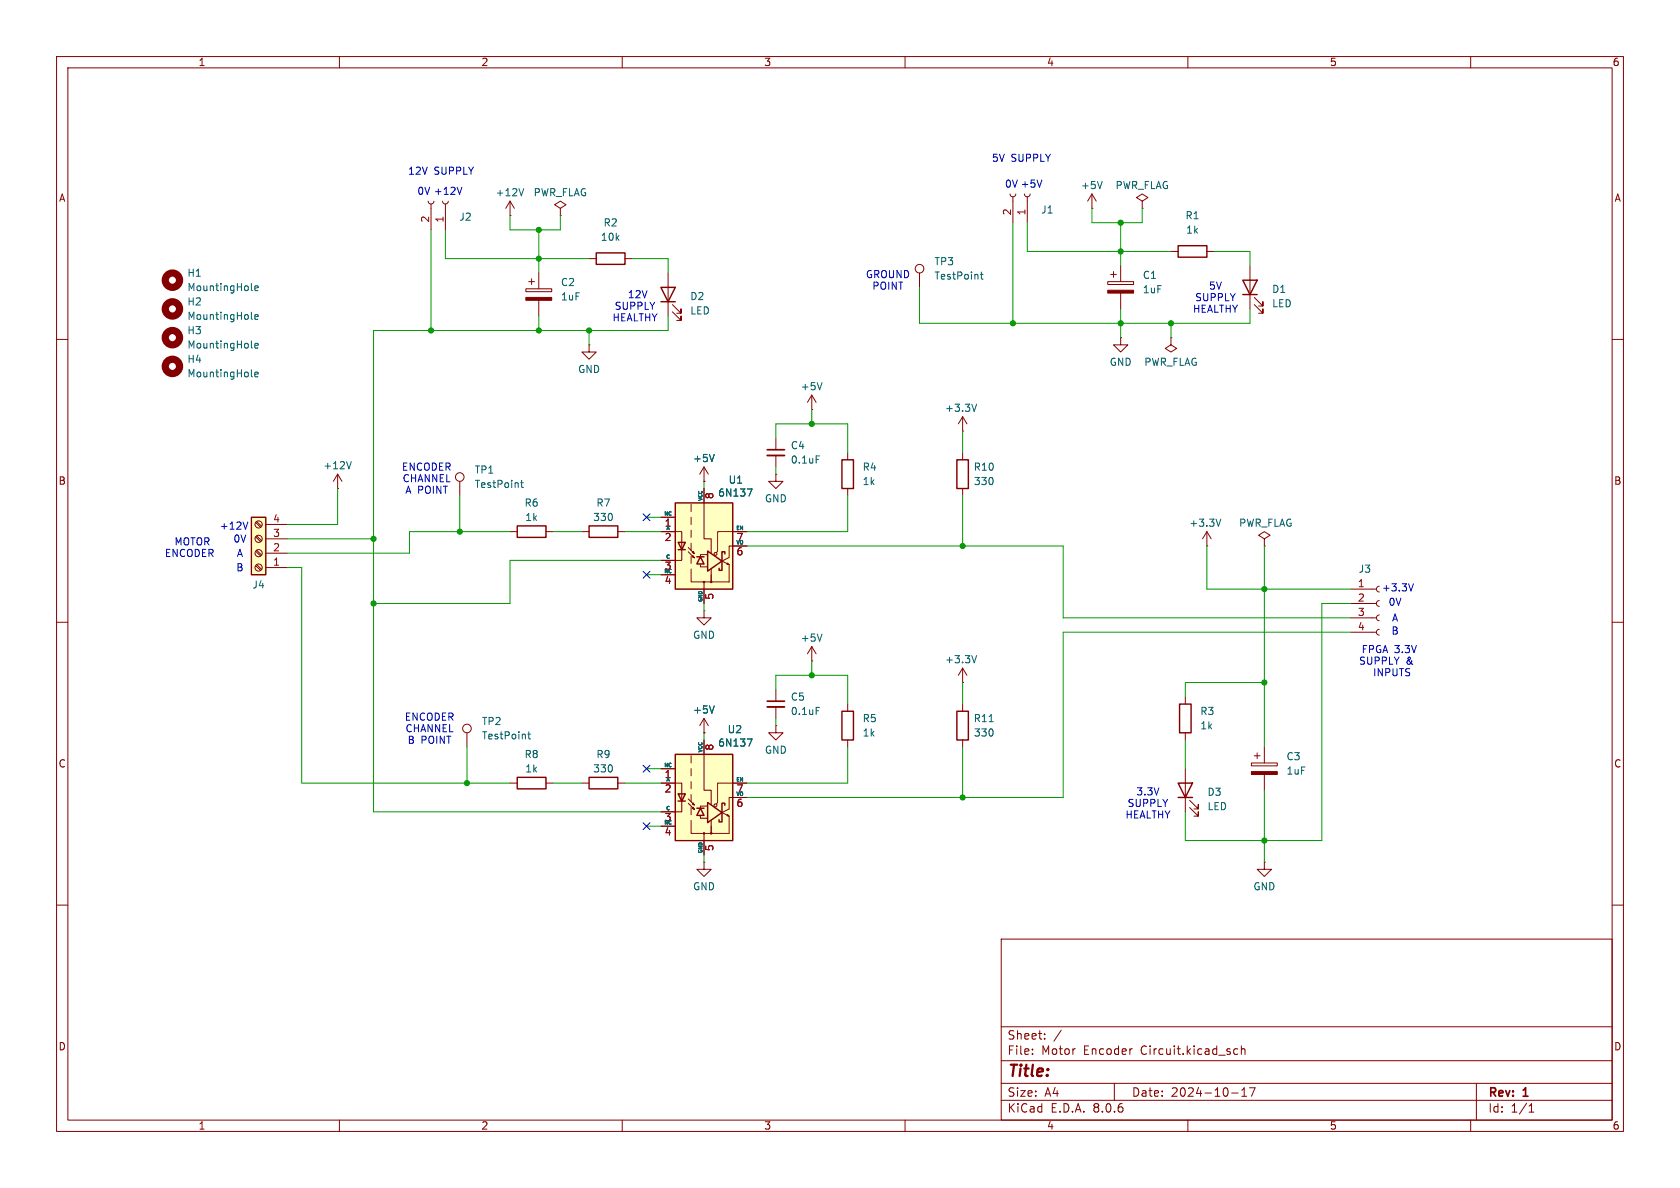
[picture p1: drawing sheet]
<svg xmlns="http://www.w3.org/2000/svg" width="297mm" height="210mm" viewBox="0 0 297 210" stroke-linecap="round" stroke-linejoin="round" font-family="sans-serif">
<g fill="none" stroke="#840000" stroke-width=".18">
<path d="M10 10h277v190h-277zM12 12h273v186h-273zM60 10v2M110 10v2M160 10v2M210 10v2M260 10v2M10 60h2M285 60h2M143.5 72.4h.1M143.5 69.9l-.8 1.2M143.5 69.9v2.5"/>
<path d="M143.5 69.9l.8 1.2M10 110h2M285 110h2M10 160h2M285 160h2M177 166h108v32h-108zM60 198v2M110 198v2M160 198v2M177 194.5h108M177 191.5h108M177 187.5h108"/>
<path d="M177 181.5h108M182.5 186.3v.1M182.5 185.5v.1M184.7 183.6v.1M184.7 182.8v.1M187.6 182.1l-1.3 2M197 191.5v3M200 185.4h.2M210 198v2M217.7 193.2h1.2M218.2 186.3l.2 .1 .4-.1M218.8 185.5l-.4-.1-.2 .1"/>
<path d="M219.5 185.5l.2-.1 .3 .1 .1 .9M219.5 184.9v1.5M219.5 193.8h.9M219.5 192.7l.5-.4v1.5M220.9 192.3h1l-.7 1.5M260 198v2M261 191.5v6.5M270.3 196.6h.9M270.3 195.5l.4-.4v1.5"/>
</g>
<path d="M145.3 67.6l-.4 1.3" fill="none" stroke="#006464" stroke-width=".18"/>
<path d="M119.4 133.4h10.1v15.2h-10.1z" fill="#ffffc2"/>
<g fill="none" stroke="#840000" stroke-width=".18">
<path d="M193 36.8h.1M193 34.3l-.7 1.3M193 34.3v2.5M193 34.3l.8 1.3M195.8 49.8h4.6v.5h-4.6zM196.3 48.5h1.1M196.8 48v1M198.1 47v2.8M198.1 51.8v2.8M104.1 61v1.2h1.3l-1.3 1.3-1.2-1.3h1.2M104.1 61h.1M59.7 86.4h.1"/>
<path d="M59.7 83.8l-.8 1.3M59.7 83.8v2.6M59.7 83.8l.8 1.3M149.9 80v1.3M149.9 86.4v1.2M143.5 116.8h.1M143.5 114.3l-.8 1.3M143.5 114.3v2.5M143.5 114.3l.8 1.3M116.8 138.4h3.7v5.1h-3.7M116.8 135.9h2.6M122.2 133.6v1.3"/>
<path d="M122.2 135.9v1.3M122.2 138.2v1.2M124.5 130.8v8.9h1.2v2.5M132.1 138.4h-5.2v3.5l-.3 .2M149.9 124.5v1.2M149.9 130.8v1.3M116.8 146.1h2.6M121.7 142l1 1.1-.3-.2 .2-.2 .1 .4M121.7 141.2l1 1.1-.3-.2 .2-.2 .1 .4M122.2 145v2.3h2.3M122.2 140.5v1.2M122.2 142.7v1.3"/>
<path d="M123.8 144.3v.4h1.3M124.5 152.4v1.3h1.2l-1.2 1.2-1.3-1.2h1.3M124.5 152.4h.1M125 142.5h-1.2v.4M125.7 146.1v1.2h-1.2v3.8M132.1 141h-3.2v2l-1.3 .6 1.3 .7v3h-3.2v-2.3"/>
<circle cx="126.5" cy="142.4" r=".25"/>
</g>
<path d="M148.8 81.3h2.1v5.1h-2.1zM119.4 133.4h10.1v15.2h-10.1zM148.8 125.7h2.1v5.1h-2.1zM119.9 140.3h1.3l-.7 1.3zM119.9 141.6h1.3M123.2 142.9h1.3M123.8 142.9l.7 1.2h-1.3zM125.1 141.9l2.5 1.7-2.5 1.8zM127.6 143.6v1.7h-.5v-.4M128.1 142.4v-.4h-.5v1.6" fill="none" stroke="#840000" stroke-width=".25"/>
<g fill="#840000" stroke="#840000" stroke-width=".18">
<path d="M128.6 144l.3 .3-.4-.1z"/>
<path d="M195.8 51.3h4.6v.5h-4.6z"/>
<circle cx="124.5" cy="147.3" r=".13"/>
<circle cx="125.7" cy="147.3" r=".13"/>
</g>
<path d="M194.9 32.1l-.5 1.2M62.1 81.6l-.4 1.3M145.3 112.1l-.4 1.3M132.1 130.6h.9l-.6 1.3" fill="none" stroke="#006464" stroke-width=".18"/>
<path d="M44.4 91.4h2.6v10.2h-2.6z" fill="#ffffc2"/>
<path d="M44.4 91.4h2.6v10.2h-2.6zM169.2 125.7h2v5.1h-2zM208.3 138.4h2.5l-1.3 2.6zM208.5 124.5h2.1v5h-2.1zM208.3 141h2.5" fill="none" stroke="#840000" stroke-width=".25"/>
<g fill="none" stroke="#840000" stroke-width=".18">
<path d="M75.7 35.6l.1 .3 .4 .2 .4-.2 .1-.3M76.2 36.1v4.5M78.2 35.6l.2 .3 .3 .2 .4-.2 .1-.3M78.7 36.1v4.5M90.2 38.1h.1M90.2 35.6l-.8 1.2M90.2 35.6v2.5M90.2 35.6l.7 1.2M178.6 34.3l.1 .3 .4 .2 .3-.2 .2-.3M179.1 34.8v4.6M181.1 34.3l.2 .3 .3 .2 .4-.2 .1-.3M181.6 34.8v4.6"/>
<path d="M45.2 92.4l.9 .8M45.2 94.9l.9 .9M45.2 97.5l.9 .8M45.2 100l.9 .8M45.4 92.2l.9 .8M45.4 94.7l.9 .9M45.4 97.3l.9 .8M45.4 99.8l.9 .9M47 97.8h3.8M47 95.3h3.8M47 92.7h3.8M81.3 85.1v2.5"/>
<path d="M213.4 96.5h.1M213.4 94l-.8 1.3M213.4 94v2.5M213.4 94l.7 1.3M223.5 95.3l1-.7-1-.6-1 .6 1 .7v1.2M223.5 96.5h.1M47 100.3h3.8M238.8 111.8h4.5M238.8 109.2h4.5M238.8 106.7h4.5M238.8 104.1h4.5M243.8 111.3l-.3 .1-.2 .4 .2 .3 .3 .2"/>
<path d="M243.8 108.7l-.3 .2-.2 .3 .2 .4 .3 .1M243.8 106.2l-.3 .1-.2 .4 .2 .3 .3 .2M243.8 103.6l-.3 .2-.2 .3 .2 .4 .3 .1M137.2 128.3v1.2h1.2l-1.2 1.3-1.3-1.3h1.3M137.2 128.3h.1M170.2 124.5v1.2M170.2 130.8v1.3M209.5 123.2v1.3M209.5 129.5v1.3M209.5 135.9v7.6M210.3 142.7l1.5 1.6v-.8v.8h-.7M210.3 141.5l1.5 1.5v-.8v.8h-.7"/>
<circle cx="45.7" cy="92.7" r=".63"/>
<circle cx="45.7" cy="97.8" r=".63"/>
<circle cx="45.7" cy="95.2" r=".63"/>
<circle cx="81.3" cy="84.3" r=".76"/>
<circle cx="45.7" cy="100.3" r=".63"/>
</g>
<g fill="none" stroke="#840000" stroke-width="1.3">
<circle cx="30.5" cy="59.7" r="1.27"/>
<circle cx="30.5" cy="54.6" r="1.27"/>
<circle cx="30.5" cy="49.5" r="1.27"/>
<circle cx="30.5" cy="64.8" r="1.27"/>
</g>
<g fill="none" stroke="#006464" stroke-width=".18">
<path d="M92.6 33.3l-.4 1.3M44.4 51.2l.2 .2M44.4 56.3l.2 .2M45 51l.6-.2v-.2l-.4-.1-.2 .2 .1 .6h.5M45 56l.6-.1v-.2l-.4-.1-.2 .2 .1 .6h.5M44.4 66.4l.2 .2M44.4 61.4l.2 .1M45 66.2l.6-.1v-.3h-.4l-.2 .2 .1 .6h.5M45 61.1l.6-.1v-.2l-.4-.1-.2 .2 .1 .6h.5M92 85.3h.5M92.2 84.9v1.1l.3 .2M215.8 91.8l-.4 1.2"/>
<path d="M174.9 127.6h.7"/>
</g>
<path d="M119.4 88.9h10.1v15.2h-10.1z" fill="#ffffc2"/>
<g fill="none" stroke="#840000" stroke-width=".18">
<path d="M99.1 36.8l1-.6-1-.6-1.1 .6 1.1 .6v1.3M99.1 38.1h.1M201.9 35.6l1-.7-1-.6-1 .6 1 .7v1.2M201.9 36.8h.1M93 51.1h4.5v.5h-4.5zM93.5 49.8h1M94 49.3v1M95.2 48.3v2.8M95.2 53.1v2.8M104.1 45.7h1.3M110.5 45.7h1.3M118.1 48.3v7.6"/>
<path d="M118.9 55.1l1.5 1.5v-.7v.7h-.8M118.9 53.8l1.5 1.6v-.8v.8h-.8M162.6 48.3v2.5M198.1 59.7v1.3h1.3l-1.3 1.2-1.3-1.2h1.3M198.1 59.7h.1M207 59.7v1.3l1 .6-1 .6-1-.6 1-.6M207 59.7h.1M207 44.5h1.3M213.4 44.5h1.2M221 47v7.6M221.7 53.8l1.6 1.6v-.8v.8h-.8M221.7 52.6l1.6 1.5v-.8v.8h-.8"/>
<path d="M137.2 77.5v2M170.2 76.2h.1M170.2 73.7v2.5M170.2 73.7l-.8 1.2M170.2 73.7l.7 1.2M90.2 94h1.2M96.5 94h1.3M102.9 94h1.2M109.2 94h1.3M116.8 94h3.7v5.1h-3.7M116.8 91.4h2.6M121.7 97.5l1 1.1-.3-.2 .2-.1 .1 .3"/>
<path d="M121.7 96.8l1 1.1-.3-.2 .2-.2 .1 .4M122.2 89.2v1.2M122.2 91.4v1.3M122.2 93.7v1.3M122.2 96v1.3M122.2 98.3v1.3M123.8 99.8v.4h1.3M124.5 86.4v8.9h1.2v2.5M124.5 85.1h.1M124.5 82.6v2.5M124.5 82.6l-.8 1.2M124.5 82.6l.7 1.2"/>
<path d="M125 98h-1.2v.4M132.1 96.5h-3.2v2.1l-1.3 .6 1.3 .6v3.1h-3.2v-2.3M132.1 94h-5.2v3.4l-.3 .3M137.2 83.8v1.3h1.2l-1.2 1.3-1.3-1.3h1.3M137.2 83.8h.1M137.2 80.5v2.1M170.2 80v1.3M170.2 86.4v1.2M116.8 101.6h2.6M122.2 100.6v2.3h2.3M124.5 108v1.2h1.2l-1.2 1.3-1.3-1.3h1.3M124.5 108h.1"/>
<path d="M125.7 101.6v1.3h-1.2v3.8M170.2 118.1v2.6M170.2 118.1l-.8 1.3M170.2 118.1l.7 1.3M82.5 129.5v2.6M90.2 138.4h1.2M96.5 138.4h1.3M102.9 138.4h1.2M109.2 138.4h1.3M116.8 138.4h2.6M116.8 135.9h2.6M124.5 129.5h.1"/>
<path d="M124.5 127v2.5M124.5 130.8v2.6M124.5 127l-.8 1.3M124.5 127l.7 1.3M129.5 138.4h2.6M137.2 121.9v2.1M137.2 125v2M170.2 120.7h.1M221.2 134.9h4.6v.5h-4.6zM221.7 133.6h1.1M222.2 133.1v1M223.5 132.1v2.8"/>
<path d="M223.5 136.9v2.8M116.8 143.5h2.6M116.8 146.1h2.6M124.5 148.6v2.5M129.5 141h2.6M223.5 152.4v1.3h1.3l-1.3 1.2-1.3-1.2h1.3M223.5 152.4h.1"/>
<circle cx="162.6" cy="47.5" r=".76"/>
<circle cx="126.5" cy="97.9" r=".25"/>
<circle cx="82.5" cy="128.8" r=".76"/>
</g>
<g fill="none" stroke="#840000" stroke-width=".25">
<path d="M105.4 44.7h5.1v2h-5.1zM116.8 50.8h2.6l-1.3 2.5zM116.8 53.3h2.6M208.3 43.4h5.1v2.1h-5.1zM219.7 49.5h2.5l-1.2 2.6zM219.7 52.1h2.5M91.4 93h5.1v2h-5.1zM104.1 93h5.1v2h-5.1zM119.4 88.9h10.1v15.2h-10.1zM119.9 95.9h1.3l-.7 1.3zM119.9 97.2h1.3M123.2 98.4h1.3"/>
<path d="M123.8 98.4l.7 1.3h-1.3zM125.1 97.4l2.5 1.8-2.5 1.8zM127.6 99.2v1.6h-.5v-.3M128.1 97.9v-.4h-.5v1.7M169.2 81.3h2v5.1h-2zM91.4 137.4h5.1v2h-5.1zM104.1 137.4h5.1v2h-5.1z"/>
</g>
<g fill="#840000" stroke="#840000" stroke-width=".18">
<path d="M128.6 99.5l.3 .3h-.4z"/>
<path d="M221.2 136.4h4.6v.5h-4.6z"/>
<path d="M93 52.6h4.5v.5h-4.5z"/>
<circle cx="124.5" cy="102.9" r=".13"/>
<circle cx="125.7" cy="102.9" r=".13"/>
</g>
<path d="M173.3 48.5h.5M173.5 48.1v1.1l.3 .1M172.6 71.4l-.4 1.3M126.3 80.3l-.4 1.3M132.1 86.4h.9l-.6 1.3M144.3 80.6h.6M172.6 115.9l-.4 1.3M93.3 129.8h.5M93.5 129.4v1l.3 .2M126.3 124.8l-.4 1.3M132.1 130.6h.9l-.6 1.3M144.3 125h.6" fill="none" stroke="#006464" stroke-width=".18"/>
<path d="M135.6 80.5h3.1M135.6 125h3.1" fill="none" stroke="#840000" stroke-width=".33"/>
<path d="M135.6 79.5h3.1M135.6 124h3.1" fill="none" stroke="#840000" stroke-width=".3"/>
<path d="M81.7 33.1l-.5 1.3M184.2 31.8l-.4 1.3M43.8 92.3l-.4 1.2M249.9 103.2l-.5 1.3" fill="none" stroke="#0000c2" stroke-width=".18"/>
<g fill="none" stroke="#009600" stroke-width=".18">
<path d="M90.2 38.1v2.5h8.9v-2.5M179.1 39.4v17.8M181.6 39.4v5.1h25.4M193 36.8v2.6h8.9v-2.6M198.1 39.4v7.6M76.2 40.6v17.8M78.7 40.6v5.1h25.4M95.2 40.6v7.7M95.2 55.9v2.5M104.1 58.4v2.6M111.8 45.7h6.3v2.6M118.1 55.9v2.5h-52.1v85.1h50.8"/>
<path d="M162.6 50.8v6.4h58.4v-2.6M198.1 54.6v5.1M207 57.2v2.5M214.6 44.5h6.4v2.5M137.2 77.5v-2.6h12.7v5.1M143.5 72.4v2.5M170.2 76.2v3.8M50.8 95.3h15.2M59.7 86.4v6.3h-8.9M81.3 87.6v6.4M90.2 94h-17.8v3.8h-21.6M97.8 94h5.1"/>
<path d="M110.5 94h6.3M114.3 91.4h2.5M116.8 99.1h-26.6v7.6h-24.2M124.5 85.1v1.3M132.1 96.5h55.9v12.7h50.8M137.2 82.6v1.2M149.9 87.6v6.4h-17.8M170.2 87.6v8.9M213.4 96.5v7.6h25.4M223.5 96.5v35.6M50.8 100.3h2.5v38.1h36.9M114.3 101.6h2.5"/>
<path d="M124.5 106.7v1.3M143.5 116.8v2.6M238.8 111.8h-50.8v29.2h-55.9M238.8 106.7h-5.1v41.9h-24.2v-5.1M82.5 132.1v6.3M97.8 138.4h5.1M110.5 138.4h6.3M114.3 135.9h2.5M124.5 129.5v1.3M137.2 121.9v-2.5h12.7v5.1M137.2 127v1.3M149.9 132.1v6.3h-17.8"/>
<path d="M170.2 120.7v3.8M170.2 132.1v8.9M209.5 130.8v5.1M223.5 120.7h-14v2.5M223.5 139.7v12.7M114.3 146.1h2.5M124.5 151.1v1.3"/>
</g>
<path d="M113.7 90.8l1.2 1.2M114.9 90.8l-1.2 1.2M113.7 101l1.2 1.2M114.9 101l-1.2 1.2M113.7 135.3l1.2 1.2M114.9 135.3l-1.2 1.2M113.7 145.4l1.2 1.3M114.9 145.4l-1.2 1.3" fill="none" stroke="#000084" stroke-width=".18"/>
<g fill="#009600" stroke="#009600" stroke-width=".18">
<circle cx="66" cy="95.3" r=".46"/>
<circle cx="81.3" cy="94" r=".46"/>
<circle cx="82.5" cy="138.4" r=".46"/>
<circle cx="66" cy="106.7" r=".46"/>
<circle cx="76.2" cy="58.4" r=".46"/>
<circle cx="104.1" cy="58.4" r=".46"/>
<circle cx="95.2" cy="58.4" r=".46"/>
<circle cx="95.2" cy="40.6" r=".46"/>
<circle cx="95.2" cy="45.7" r=".46"/>
<circle cx="143.5" cy="74.9" r=".46"/>
<circle cx="170.2" cy="141" r=".46"/>
<circle cx="143.5" cy="119.4" r=".46"/>
<circle cx="170.2" cy="96.5" r=".46"/>
<circle cx="198.1" cy="57.2" r=".46"/>
<circle cx="207" cy="57.2" r=".46"/>
<circle cx="179.1" cy="57.2" r=".46"/>
<circle cx="198.1" cy="39.4" r=".46"/>
<circle cx="198.1" cy="44.5" r=".46"/>
<circle cx="223.5" cy="148.6" r=".46"/>
<circle cx="223.5" cy="120.7" r=".46"/>
<circle cx="223.5" cy="104.1" r=".46"/>
</g>
<text font-size="2.8" fill="#840000" x="178" y="190.9">Title:</text>
<g font-size="2.1" fill="#840000">
<text x="178" y="184">Sheet:</text>
<text x="178" y="186.7">File:</text>
<text x="184.1" y="186.7">Motor</text>
<text x="191.6" y="186.7">Encoder</text>
<text x="201.8" y="186.7">Circuit.kicad_sch</text>
<text x="178" y="196.9">KiCad</text>
<text x="178" y="194.1">Size:</text>
<text x="184.7" y="194.1">A4</text>
<text x="185.7" y="196.9">E.D.A.</text>
<text x="193.3" y="196.9">8.0.6</text>
<text x="200" y="194.1">Date:</text>
<text x="207" y="194.1">2024-10-17</text>
<text x="263" y="194.3">Rev:</text>
<text x="263" y="196.9">Id:</text>
<text x="267.1" y="196.9">1/1</text>
<text x="269.4" y="194.3">1</text>
</g>
<g font-size="1.8" fill="#840000">
<text x="35" y="11.9">1</text>
<text x="85" y="11.9">2</text>
<text x="135" y="11.9">3</text>
<text x="185" y="11.9">4</text>
<text x="235" y="11.9">5</text>
<text x="285" y="11.9">6</text>
<text x="10.3" y="35.9">A</text>
<text x="285.3" y="35.9">A</text>
<text x="10.3" y="85.9">B</text>
<text x="285.3" y="85.9">B</text>
<text x="10.3" y="135.9">C</text>
<text x="285.3" y="135.9">C</text>
<text x="10.3" y="185.9">D</text>
<text x="285.3" y="185.9">D</text>
<text x="35" y="199.9">1</text>
<text x="85" y="199.9">2</text>
<text x="135" y="199.9">3</text>
<text x="185" y="199.9">4</text>
<text x="235" y="199.9">5</text>
<text x="285" y="199.9">6</text>
</g>
<g font-size="1.8" fill="#0000c2">
<text x="175.3" y="28.8">5V</text>
<text x="178.7" y="28.8">SUPPLY</text>
<text x="72" y="31.1">12V</text>
<text x="73.7" y="34.6">0V +12V</text>
<text x="76.7" y="31.1">SUPPLY</text>
<text x="177.6" y="33.4">0V +5V</text>
<text x="111.1" y="52.9">12V</text>
<text x="153" y="49.4">GROUND</text>
<text x="154.1" y="51.4">POINT</text>
<text x="211.2" y="53.4">SUPPLY</text>
<text x="213.6" y="51.4">5V</text>
<text x="108.2" y="57">HEALTHY</text>
<text x="108.6" y="55">SUPPLY</text>
<text x="210.8" y="55.5">HEALTHY</text>
<text x="71" y="83.4">ENCODER</text>
<text x="71.1" y="85.4">CHANNEL</text>
<text x="71.6" y="87.5">A POINT</text>
<text x="38.8" y="93.8">+12V</text>
<text x="29" y="98.7">ENCODER</text>
<text x="30.9" y="96.6">MOTOR</text>
<text x="41.2" y="96.1">0V</text>
<text x="41.7" y="101.2">B</text>
<text x="41.8" y="98.7">A</text>
<text x="244.2" y="104.8">+3.3V</text>
<text x="245.4" y="107.3">0V</text>
<text x="245.9" y="112.4">B</text>
<text x="246" y="110.1">A</text>
<text x="240.2" y="117.7">SUPPLY</text>
<text x="240.6" y="115.7">FPGA 3.3V</text>
<text x="242.8" y="119.8">INPUTS</text>
<text x="248.5" y="117.7">&amp;</text>
<text x="71.5" y="127.6">ENCODER</text>
<text x="71.6" y="129.6">CHANNEL</text>
<text x="72" y="131.7">B</text>
<text x="74.4" y="131.7">POINT</text>
<text x="199.2" y="142.9">SUPPLY</text>
<text x="200.8" y="140.8">3.3V</text>
<text x="198.9" y="144.9">HEALTHY</text>
</g>
<g font-size="1.8" fill="#006464">
<text x="87.5" y="34.9">+12V</text>
<text x="94.2" y="34.9">PWR_FLAG</text>
<text x="191" y="33.6">+5V</text>
<text x="197.1" y="33.6">PWR_FLAG</text>
<text x="81.1" y="39.2">J2</text>
<text x="106.6" y="40.2">R2</text>
<text x="184" y="37.9">J1</text>
<text x="209.5" y="39">R1</text>
<text x="209.6" y="41.5">1k</text>
<text x="106.1" y="42.8">10k</text>
<text x="165.1" y="47.1">TP3</text>
<text x="33" y="49.1">H1</text>
<text x="33" y="51.7">MountingHole</text>
<text x="99.1" y="50.8">C2</text>
<text x="99.1" y="53.3">1uF</text>
<text x="121.9" y="53.3">D2</text>
<text x="165.1" y="49.6">TestPoint</text>
<text x="201.9" y="49.5">C1</text>
<text x="201.9" y="52">1uF</text>
<text x="224.8" y="52">D1</text>
<text x="33" y="54.2">H2</text>
<text x="33" y="56.7">MountingHole</text>
<text x="33" y="59.3">H3</text>
<text x="121.9" y="55.8">LED</text>
<text x="224.8" y="54.5">LED</text>
<text x="33" y="64.4">H4</text>
<text x="33" y="61.8">MountingHole</text>
<text x="196.1" y="64.9">GND</text>
<text x="202.2" y="64.9">PWR_FLAG</text>
<text x="33" y="66.9">MountingHole</text>
<text x="102.1" y="66.1">GND</text>
<text x="141.5" y="69.2">+5V</text>
<text x="167" y="73">+3.3V</text>
<text x="57" y="83.2">+12V</text>
<text x="83.8" y="83.9">TP1</text>
<text x="122.4" y="81.9">+5V</text>
<text x="139.7" y="79.6">C4</text>
<text x="139.7" y="82.1">0.1uF</text>
<text x="152.4" y="83.4">R4</text>
<text x="172" y="83.4">R10</text>
<text x="83.8" y="86.5">TestPoint</text>
<text x="92.6" y="89.8">R6</text>
<text x="105.3" y="89.8">R7</text>
<text x="126.9" y="88">6N137</text>
<text x="128.7" y="85.7">U1</text>
<text x="135.1" y="89">GND</text>
<text x="152.4" y="86">1k</text>
<text x="172.1" y="86">330</text>
<text x="92.8" y="92.3">1k</text>
<text x="104.8" y="92.3">330</text>
<text x="210.2" y="93.3">+3.3V</text>
<text x="219" y="93.3">PWR_FLAG</text>
<text x="240.1" y="101.4">J3</text>
<text x="44.5" y="104.2">J4</text>
<text x="122.4" y="113.1">GND</text>
<text x="141.5" y="113.6">+5V</text>
<text x="167" y="117.4">+3.3V</text>
<text x="139.7" y="124.1">C5</text>
<text x="85.1" y="128.4">TP2</text>
<text x="85.1" y="130.9">TestPoint</text>
<text x="122.4" y="126.3">+5V</text>
<text x="128.5" y="129.8">U2</text>
<text x="139.7" y="126.6">0.1uF</text>
<text x="152.4" y="127.9">R5</text>
<text x="152.4" y="130.4">1k</text>
<text x="172" y="127.9">R11</text>
<text x="172.1" y="130.4">330</text>
<text x="212.1" y="126.6">R3</text>
<text x="212.1" y="129.1">1k</text>
<text x="92.6" y="134.2">R8</text>
<text x="92.8" y="136.8">1k</text>
<text x="104.8" y="136.8">330</text>
<text x="105.3" y="134.2">R9</text>
<text x="126.9" y="132.2">6N137</text>
<text x="135.1" y="133.5">GND</text>
<text x="227.3" y="134.6">C3</text>
<text x="227.3" y="137.1">1uF</text>
<text x="213.4" y="140.9">D3</text>
<text x="213.4" y="143.4">LED</text>
<text x="122.4" y="157.6">GND</text>
<text x="221.5" y="157.6">GND</text>
</g>
<g font-size="1.8" fill="#a90000">
<text x="75.9" y="39.4" transform="rotate(-90 75.9 39.4)">2</text>
<text x="78.5" y="39.4" transform="rotate(-90 78.5 39.4)">1</text>
<text x="178.8" y="38.2" transform="rotate(-90 178.8 38.2)">2</text>
<text x="181.4" y="38.2" transform="rotate(-90 181.4 38.2)">1</text>
<text x="126.4" y="88.3" transform="rotate(-90 126.4 88.3)">8</text>
<text x="48.2" y="95">3</text>
<text x="48.2" y="92.5">4</text>
<text x="117.4" y="93.4">1</text>
<text x="117.4" y="96">2</text>
<text x="130.1" y="96">7</text>
<text x="48.2" y="100.1">1</text>
<text x="48.2" y="97.5">2</text>
<text x="117.4" y="101">3</text>
<text x="130.1" y="98.5">6</text>
<text x="117.4" y="103.6">4</text>
<text x="126.4" y="106.1" transform="rotate(-90 126.4 106.1)">5</text>
<text x="240" y="103.9">1</text>
<text x="240" y="106.4">2</text>
<text x="240" y="109">3</text>
<text x="240" y="111.5">4</text>
<text x="117.4" y="137.9">1</text>
<text x="126.4" y="132.8" transform="rotate(-90 126.4 132.8)">8</text>
<text x="117.4" y="140.4">2</text>
<text x="130.1" y="143">6</text>
<text x="130.1" y="140.4">7</text>
<text x="117.4" y="145.5">3</text>
<text x="117.4" y="148">4</text>
<text x="126.4" y="150.6" transform="rotate(-90 126.4 150.6)">5</text>
</g>
<g font-size=".9" fill="#006464">
<text x="124.2" y="88.7" transform="rotate(-90 124.2 88.7)">VCC</text>
<text x="117.3" y="91.2">NC</text>
<text x="117.7" y="93.7">A</text>
<text x="130" y="93.7">EN</text>
<text x="117.3" y="101.3">NC</text>
<text x="117.6" y="98.8">C</text>
<text x="130" y="96.3">VO</text>
<text x="124.2" y="106.5" transform="rotate(-90 124.2 106.5)">GND</text>
<text x="117.3" y="135.6">NC</text>
<text x="124.2" y="133.2" transform="rotate(-90 124.2 133.2)">VCC</text>
<text x="117.6" y="143.3">C</text>
<text x="117.7" y="138.2">A</text>
<text x="130" y="138.2">EN</text>
<text x="130" y="140.7">VO</text>
<text x="117.3" y="145.8">NC</text>
<text x="124.2" y="151" transform="rotate(-90 124.2 151)">GND</text>
</g>
</svg>
